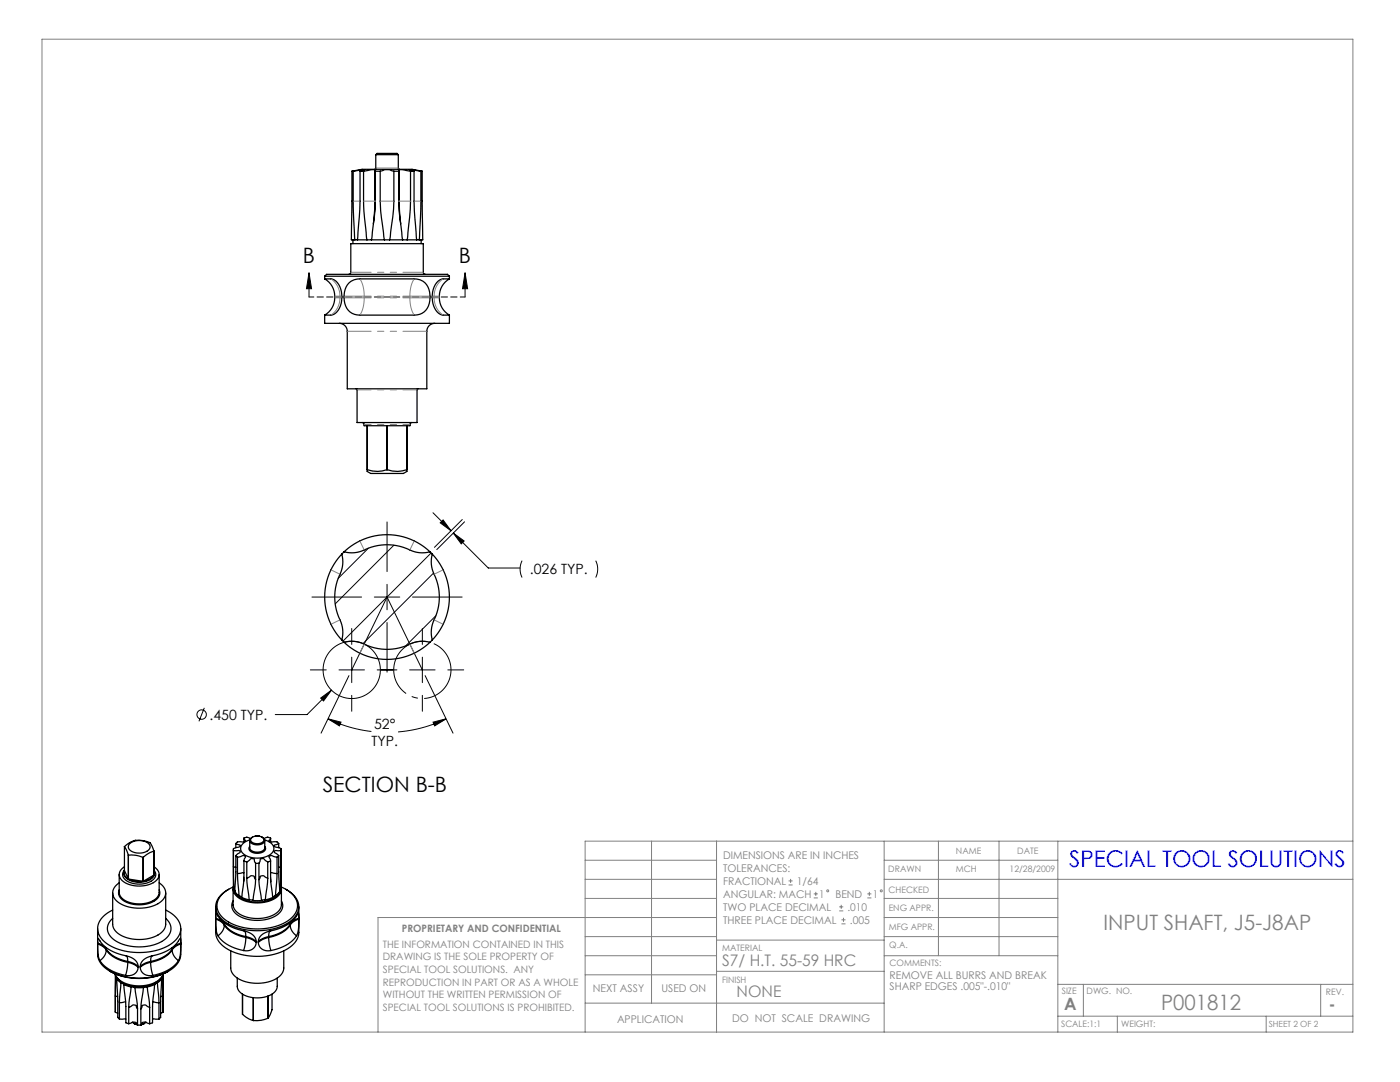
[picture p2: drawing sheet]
<svg xmlns="http://www.w3.org/2000/svg" width="279mm" height="216mm" viewBox="0 0 279 216" stroke-linecap="round" stroke-linejoin="round" font-family="sans-serif">
<g fill="none" stroke="#000" stroke-width=".2">
<path d="M61.7 54.4l.5 3.2h-1zM61.7 54.4v4.9M92.8 54.4l.5 3.2h-1zM92.8 54.4v4.9M62.3 119.1h9.9M73.5 109.4l-6 6M74.7 119.1h5.1M77.2 104.1v10M77.2 116.6v5.1M78.6 108.8l-11.7 11.7M82.3 119.1h9.9M86 110.3l-17.6 17.6"/>
<path d="M86.4 102.3l3.6 3.6M86.5 114.3l-14.1 14.1M87.9 104.3l.5-.6 1.6 2.2zM90.5 106.4l2.1 1.5-.5 .6zM90.5 106.4l6.9 6.9h6.4M92.3 103.7l-5.6 5.5M92.7 104.1l-5.5 5.6M104.2 111.9a3.8 3.8 0 0 0 0 3.3M118.9 111.9a3.8 3.8 0 0 1 0 3.3M61.9 133.7h3.2M64 139.3l2.2-1.6-1.6 2.2zM66.2 137.7l-4.9 4.9h-6.4"/>
<path d="M67.7 133.7h5M69.6 134.8l-5.5 11.5M70.2 125.4v3.2M70.2 131.1v5.1M70.2 138.8v3.1M70.2 133.7l7-14.6 7.1 14.6M75.3 133.7h3.9M77.2 124.2v9.9M81.7 133.7h5.1M84.3 125.4v3.2M84.3 131.1v5.1M84.3 138.8v3.1"/>
<path d="M84.8 134.8l5.6 11.5M87 122.8l-6 6.1M89.4 133.7h3.1M40.8 141.2l-1.1 2.7M65.5 143.4l2.6 .7-.4 .7zM65.5 143.4a27 27 0 0 0 8.6 2.6M86.4 144.1l2.6-.7-2.3 1.4zM89 143.4a27 27 0 0 1-9.6 2.6"/>
<circle cx="70.2" cy="133.7" r="5.7"/>
<circle cx="40.2" cy="142.6" r=".94"/>
</g>
<g fill="none" stroke="#808080" stroke-width=".2">
<path d="M8.4 7.8h261.6v198.1h-261.6zM116.8 171.7h26.2M116.8 175.5h26.2M116.8 179.3h26.2M130 167.8v32.4M143 167.8v38.1M157.4 176.6h.8M157.4 175.8h.8M157.8 175.4v.8M162.4 179.2h.8M162.4 178.4h.8M162.8 178v.8"/>
<path d="M173.1 179.2h.8M173.1 178.4h.8M173.5 178v.8M176.5 167.8v38.1M176.5 171.7h34.6M176.5 175.5h93.5M176.5 179.3h34.6M187.3 167.8v22.9M199.4 167.8v22.9M211.1 167.8v38.1M270 167.8h-153.2v38.1M116.8 190.7h26.2"/>
<path d="M116.8 186.9h26.2M116.8 194.5h26.2M143 193.8h33.5M143 187.6h33.5M143 183.1h-67.6v22.8M167.5 181.8h.8M167.5 181h.8M167.9 180.5v.9M167.9 184.3h.8M167.9 183.5h.8M168.3 183.1v.8M176.5 190.7h34.6"/>
<path d="M176.5 183.1h34.6M176.5 186.9h34.6M211.1 196.4h58.9M216.2 196.4v6.4M263.6 196.4v6.4M116.8 200.2h59.7M211.1 202.8h58.9M223 202.8v3.1M252.7 202.8v3.1"/>
<circle cx="165.2" cy="177.8" r=".2"/>
<circle cx="175.9" cy="177.8" r=".2"/>
</g>
<path d="M85.8 128.2a5.7 5.7 0 0 0-7.1 6.8 5.7 5.7 0 0 0 9.4 2.9 5.7 5.7 0 0 0-2-9.6l-.3-.1" fill="none" stroke="#000" stroke-width=".2" stroke-dasharray="15.2 1.3 1.3 1.3" stroke-dashoffset="-.8" stroke-linecap="butt"/>
<path d="M92.8 59.3h-31.1" fill="none" stroke="#000" stroke-width=".2" stroke-dasharray="1.3 .6" stroke-dashoffset=".3"/>
<g fill="#000">
<path d="M92.8 54.4l.5 3.2h-1zM61.7 54.4l.5 3.2h-1z"/>
<path d="M87.9 104.3l.5-.6 1.6 2.2zM90.5 106.4l2.1 1.6-.5 .5z"/>
<path d="M65.5 143.4l2.6 .7-.4 .7zM86.4 144.1l2.6-.7-2.3 1.4zM64 139.3l.6 .6 1.6-2.2z"/>
</g>
<g fill="none" stroke="#000" stroke-width=".25">
<path d="M70.2 34.2h.3M70.2 34.2l.6-.2a12.4 12.4 0 0 1 4.5-.2h6.9l2.1 .4M70.2 34.2l-.1 13.7h.7M70.5 34.2l2.3-.3-.9 .3M70.5 34.2v7.9l.3 5.8M71.9 34.2h.7M71.9 34.2a82.7 82.7 0 0 1-.5 12.1l-.1 1.6M72.6 34.2v6.9l.6 6.8M72.6 34.2l1.8-.3h.6l-.2 .1 .1 .2M74.8 34v3a45.4 45.4 0 0 1-.3 7.7M74.9 34.2a54.9 54.9 0 0 1-.6 12.1l-.2 1.6M74.9 34.2h1"/>
<path d="M75 30.9v2.6l-.3 .3M75 30.9h4.5M75 30.9l.2-.3h4l.3 .3M75.9 34.2a51.7 51.7 0 0 0 .6 12.2l.2 1.5M75.9 34.2l1.1-.3h.8l.8 .3M78.6 34.2a51.6 51.6 0 0 1-.6 12.1l-.2 1.6M78.6 34.2h1M79.5 30.9v2.6l.2 .3M79.6 34.2a55.3 55.3 0 0 0 .6 12.2l.2 1.5M79.6 34.2l.1-.2-.2-.1h.3l2.1 .3M79.7 34v3a45.4 45.4 0 0 0 .3 7.7M81.9 34.2a64.5 64.5 0 0 1-.5 12.1l-.2 1.6"/>
<path d="M81.9 34.2h.7M82.6 34.2l-.9-.3 2.3 .3M82.6 34.2a83.2 83.2 0 0 0 .4 12.2l.2 1.5h-2M84 34.2h.3M84 34.2v7.5l-.3 6.2M84.3 34.2l.1 13.7h-.7M64.8 55.6a4.3 4.3 0 0 1 0 7.3M64.8 55.6h.1a2.5 2.5 0 0 1 3.1 2.1 4.5 4.5 0 0 1-1.4 5l-.5 .2h-1.3M64.8 55.1h24.9M64.8 55.1l.4-.4h24.1l.4 .4M64.8 55.1v.5M69.6 54.7l.3-.1 .1-.3v-5.7h14.5v5.7l.1 .3 .3 .1"/>
<path d="M69.7 56.4a3.6 3.6 0 0 1 3-.8h9a3.3 3.3 0 0 1 3.7 1.6 4.6 4.6 0 0 1-.8 5.1 4.1 4.1 0 0 1-2.9 .6h-9a3.3 3.3 0 0 1-3.7-1.8 4.6 4.6 0 0 1 .7-4.7zM70.4 47.9v.7M70.8 47.9h.5M71.3 47.9h1.9M73.2 47.9h.9M74.1 47.9h2.6M76.7 47.9h1.1M77.8 47.9h2.6M80.4 47.9h.8M83.1 47.9h.6M84 47.9v.7M89.7 55.6a4.3 4.3 0 0 0 0 7.3"/>
<path d="M89.7 55.6h-.1a2.5 2.5 0 0 0-3.1 2.1 4.5 4.5 0 0 0 1.3 5l.6 .2h1.3M89.7 55.1v.5M64.8 62.9v1.6h24.9v-1.6M67.7 64.5a1.59 1.59 0 0 1 1.6 1.6v11.5h15.9v-11.5a1.59 1.59 0 0 1 1.6-1.6M71.1 77.6l.2 .2v6.5h11.9v-6.5l.2-.2M72.3 84.3h.1a.47 .47 0 0 1 .3 .6h.6M73.3 93.7v.4l.7 .4h6.5l.7-.4v-.4M73.3 93.7h.1M73.3 84.9v8.8M73.3 93.7a5.7 5.7 0 0 0 3.9 0M73.3 84.9h3.9M77.2 93.7h.1"/>
<path d="M77.2 84.9v8.8M77.2 93.7a5.7 5.7 0 0 0 4 0M77.2 84.9h4v8.8M81.2 93.7h.1M82.2 84.3h-.1a.47 .47 0 0 0-.3 .6h-.6v8.8M68.2 110.6a6.1 6.1 0 0 1-.6 4.6 10.6 10.6 0 0 0 .5 9l.3 1.5-.2 2M68.2 110.6a12.4 12.4 0 0 0 0 17.1M68.7 110.1a6.1 6.1 0 0 0 4.7-.7 10.6 10.6 0 0 1 8.9 .5l1.5 .4 2-.2M68.7 110.1l-.5 .5M68.7 110.1a12.4 12.4 0 0 1 17.1 0M85.8 110.1l.5 .5M86.3 110.6a6.1 6.1 0 0 0 .6 4.6 10.6 10.6 0 0 1-.5 9l-.3 1.5 .2 2"/>
<path d="M86.3 110.6a12.4 12.4 0 0 1 0 17.1M68.2 127.7l.5 .5M68.7 128.2a6.1 6.1 0 0 1 4.7 .6 10.6 10.6 0 0 0 8.9-.5l1.5-.3 2 .2M68.7 128.2a12.4 12.4 0 0 0 17.1 0M86.3 127.7l-.5 .5M22.5 178.2v6.2a3.3 3.3 0 0 0 2.9 2.7 7.6 7.6 0 0 0 7-1.2l.6-.9 .1-.5v-6.3M23.8 174.5v3.6a3.1 3.1 0 0 0 3.1 2.2 4.6 4.6 0 0 0 4.8-1.7l.1-4.1M23.8 176.2a2.2 2.2 0 0 0-1.3 2 2.2 2.2 0 0 0 1.3 2 7.8 7.8 0 0 0 8.6-.6 2.12 2.12 0 0 0-.6-3.4M23.8 177.6a1.93 1.93 0 0 0 1.5 2.5 5.9 5.9 0 0 0 6.2-.9l.4-.7-.1-.9M24.7 174.2a1.91 1.91 0 0 0 2 1.7 3.9 3.9 0 0 0 4-1.1l.1-.6M24.8 168.9l.8 1.7M24.8 173.7a1.32 1.32 0 0 0 .8 1.7"/>
<path d="M24.8 173a1.7 1.7 0 0 0-1 1.6 1.7 1.7 0 0 0 1.2 1.5 5.8 5.8 0 0 0 6.4-.6 1.61 1.61 0 0 0-.7-2.5M24.8 173.6a1.43 1.43 0 0 0 .9 2.4 4.8 4.8 0 0 0 5.1-.7 1.22 1.22 0 0 0-.1-1.7M24.8 168.9v4.8M24.8 173.7l.8 1.7M24.8 168.9h.1M25.6 170.6v4.8M25.6 170.6h.1M25.6 170.6l1.4 .1 1.6 .4M25.6 175.4a4.7 4.7 0 0 0 3 .5M25.6 175.4l3 .5M25.9 168.3a2.99 2.99 0 0 1 4 .3 1.28 1.28 0 0 1-1.4 1.6 2.35 2.35 0 0 1-2.9-1.2zM27 167.7l-.9 .3-1.3 .9"/>
<path d="M27 167.7h.1M27 167.7a5.9 5.9 0 0 1 2.9 .4M28.6 171.1v4.8M28.6 171.1h.1M29.9 168.1h.1M29.9 168.1l.8 1.7M30.7 169.8l-.8 .3-1.3 1M30.7 174.6a2.79 2.79 0 0 1-2.1 1.3M30.7 174.6l-2.1 1.3M30.7 169.8h.1M30.7 173.7l.1 .5-.1 .4M30.7 169.8v4.8"/>
<path d="M45.7 177.4a3.8 3.8 0 0 0-2.4 4.7 7.6 7.6 0 0 0 6 3.5 11.5 11.5 0 0 0 9.3-2.3 3.2 3.2 0 0 0-.6-5.2l-1-.7M46.5 179.8a2.15 2.15 0 0 0 1.2 3 7.5 7.5 0 0 0 8.1-.7 1.87 1.87 0 0 0 .4-2.3M46.5 177.4v3.1a2.97 2.97 0 0 0 2.6 2.5 6.7 6.7 0 0 0 6.6-1.3l.5-1.1v-3.2M46.6 177a4.4 4.4 0 0 0-3.3 4.1 5.1 5.1 0 0 0 3.8 3.6 12.3 12.3 0 0 0 10.7-1.3 3.2 3.2 0 0 0 0-5.4l-1.7-1M46.6 177l.1 .5M46.6 177a2.51 2.51 0 0 0 2.1 2.7 6.9 6.9 0 0 0 7-1.2l.4-.8v-.7M46.6 169.5v7.5M46.7 177.5l.2 .2M46.8 177.7v.1M46.9 178a4.8 4.8 0 0 0 4.7 2 4.7 4.7 0 0 0 4.1-2M47.1 170.7l.3 .4M47.1 168.3l.8 .3a.45 .45 0 0 1-.6 .5l-.7 .3v.3l.6 .1a.42 .42 0 0 1 .5-.1 .42 .42 0 0 1 .2 .4l-.8 .6"/>
<path d="M47.1 170.7l-.2 6.4a1.41 1.41 0 0 0 .8 1.7M47.1 173.1l-.5-.1 .1 4.5M47.1 168.3v.8M47.4 171.1l.6-.2a.51 .51 0 0 1 .6-.2 .51 .51 0 0 1 .4 .4l-.3 .7M47.4 174.3l.3 4.5M47.4 171.1v3.2M47.7 178.8l.5 .2M48.2 179l1.6 .6M48.7 175.3l-.1 .6M48.7 171.8l.6 .2M48.7 167.2l.3 .6-.5 .2h-1.1l-.3 .3M48.7 167.2l.6-.2 .7 .4"/>
<path d="M48.7 171.8a26.1 26.1 0 0 1-.4 6.5l-.1 .7M48.7 174.1l-1.3 .2M48.7 167.2v.8M49.3 172l.5-.3a.55 .55 0 0 1 .6-.4 .55 .55 0 0 1 .4 .6l.2 .4M49.3 175.2l.3-.1a.74 .74 0 0 1 1.2-.1l.2 .5M49.3 175.2l.5 4.4M49.3 172v3.2M49.8 179.6l.6 .1M49.8 168.9a.84 .84 0 0 0 0 .9 .84 .84 0 0 0 .8 .4 1.71 1.71 0 0 0 2.4-1l-.2-.3M49.8 167.7v1.5a1.79 1.79 0 0 0 2.9 .4l.1-.4M49.9 167.6a1.88 1.88 0 0 0-1.8 2.2 4.2 4.2 0 0 0 4.9 1.2 1.76 1.76 0 0 0 1.5-2.2l-.5-.7-1.2-.5M50.2 167.2a1.65 1.65 0 0 1 2.5 .4 1.54 1.54 0 0 1-2.7 0z"/>
<path d="M50.4 167a.71 .71 0 0 0-.6 .8 .71 .71 0 0 0 .7 .6 1.67 1.67 0 0 0 2.3-.7l-.1-.3-.4-.4M50.4 179.7h1.8M50.9 166.9h.9M51 172.3h.7M51 175.5l-.6 4.2M51 172.3v3.2M51.7 175.5l.5 4.2M51.7 172.3v3.2M52.8 167.7v1.5M52.8 169.2h.1M52.9 179.6l-.7 .1M53.4 172l-.4-.3a.58 .58 0 0 0-.5-.4 .58 .58 0 0 0-.6 .4l-.2 .6"/>
<path d="M53.4 175.2l-.3-.1a.74 .74 0 0 0-1.2-.1l-.2 .5M53.4 175.2l-.5 4.4M53.4 172v3.2M54 171.8l-.6 .2M54 167.2l-.3-.1a.78 .78 0 0 0-.9 .2l-.1 .1M54 167.2l-.3 .6 .4 .2h.4a.75 .75 0 0 1 1 .1l.1 .2M54 171.8a26.3 26.3 0 0 0 .4 6.5l.1 .7M54 174.1l1.3 .2M54 167.2v.8M54 175.3v.6M54.5 179l-1.6 .6M54.9 178.8l-.4 .2"/>
<path d="M55.3 171.1l-.5-.1a.68 .68 0 0 0-1.1 0l.3 .8M55.3 174.3l-.4 4.5M55.3 171.1v3.2M55.6 168.3l-.4 .2a.31 .31 0 0 0-.4 .4 .31 .31 0 0 0 .5 .2l.3 .1a.41 .41 0 0 1 .5 .5l-.5 .1a.56 .56 0 0 0-.9 .2l.9 .7M55.6 170.7l-.3 .4M55.6 170.7l.2 6.5a1.4 1.4 0 0 1-.9 1.6M55.6 173.1l.5-.1-.1 4.5M55.6 168.3v.8M55.9 177.6l-.1 .2M56 177.5l-.2 .2M56.1 177l-.1 .5M56.1 169.5v7.5"/>
<path d="M19.5 185.3v5.1a4.5 4.5 0 0 0 3.1 3.7 12.7 12.7 0 0 0 11.9-.9 3.7 3.7 0 0 0 1.6-2.8v-5.1M19.5 188.4v.5a6.3 6.3 0 0 0 .4 2.8M19.5 188.2v-1a7.5 7.5 0 0 0 5.6 3.5 2.62 2.62 0 0 1 2.5 2.1M19.5 188.2a3.1 3.1 0 0 1 1.7 1.2M19.5 188.4a3.1 3.1 0 0 1 1.7 1.1M19.5 188.2v.2M19.9 191.7a7.5 7.5 0 0 0 5.2 2.9M21.2 189.1v.3M21.2 189.4a6.4 6.4 0 0 0 4.3 2.4M21.2 189.5a2.72 2.72 0 0 1-1.3 2.2M21.2 189.5a6.4 6.4 0 0 0 4.3 2.5M21.2 189.4v.1"/>
<path d="M21.9 193.8a12.5 12.5 0 0 0 11.7 0M22.5 181.6a4.1 4.1 0 0 0-2.9 4.3 5.7 5.7 0 0 0 4.1 3.5 12.3 12.3 0 0 0 11.1-1.6 3.3 3.3 0 0 0-.5-5.5l-1.2-.7M22.5 183.3a2.53 2.53 0 0 0 .3 4.3 9.3 9.3 0 0 0 10.5-.5 2.44 2.44 0 0 0-.2-3.8M23 194.3a4.1 4.1 0 0 0 3.7 2.3 6.1 6.1 0 0 0 5.6-1.6l.2-.7M23 198.7l.5 .2M23 198.7v3.3M23.1 194.9l.2 .3M23.1 194.9l-.1-.5v7.6M23.1 194.9l-.1 3.8M23.3 195.2l.9 .9M23.3 195.2l.2 7.8 .3 .3M23.5 195.2a5.9 5.9 0 0 0 6.3 1.5 3.7 3.7 0 0 0 2.3-1.5"/>
<path d="M24.2 196.1l.5 .3M24.2 196.1l-.4 4M24.7 196.4l1.5 .5M24.7 196.4l.2 1.7a27.1 27.1 0 0 1 .2 6l.6 .2M25.1 199.9l-1.3 .2M25.1 190.7a1.08 1.08 0 0 1 .4 1.1M25.5 191.8a4 4 0 0 1 2.1 1M25.5 192l-.4 2.6M25.5 192a4 4 0 0 1 2.1 1M25.5 191.8v.2M26.2 196.9l.7 .1M26.2 196.9l-.5 4.1"/>
<path d="M26.9 197h1.8M26.9 197l.5 4.3M27.6 193a1.88 1.88 0 0 1-2.5 1.6M27.6 192.8v.2M28 193a1.88 1.88 0 0 0 2.5 1.6M28 192.8v.2M28.7 197l-.6 4.3M29.3 196.9l-.6 .1M29.3 196.9l.6 4.1M30.1 191.8a4 4 0 0 0-2.1 1M30.1 192a4 4 0 0 0-2.1 1M30.1 192l.4 2.6"/>
<path d="M30.1 191.8v.2M30.4 190.7a1.08 1.08 0 0 0-.3 1.1M30.5 199.9l1.2 .2M30.9 196.4l-1.6 .5M30.9 196.4l-.2 1.8a27 27 0 0 0-.3 5.9l-.5 .2M31.4 196.1l-.5 .3M31.4 196.1l.3 4M32.3 195.2l-.9 .9M32.3 195.2l-.2 7.8-.4 .3M32.5 194.9v-.5v7.6M32.5 194.9l-.2 .3M32.5 194.9v3.8l-.4 .2"/>
<path d="M34.4 189.5a3.1 3.1 0 0 1 1.7-1.1v.5a6.3 6.3 0 0 1-.5 2.8M34.4 189.4a3.1 3.1 0 0 1 1.7-1.2l-.1-1a7.5 7.5 0 0 1-5.5 3.5 2.61 2.61 0 0 0-2.5 2.1M34.4 189.4a6.4 6.4 0 0 1-4.3 2.4M34.4 189.5a6.4 6.4 0 0 1-4.3 2.5M34.4 189.5a2.72 2.72 0 0 0 1.2 2.2M34.4 189.4v.1M34.4 189.1v.3M35.6 191.7a7.5 7.5 0 0 1-5.1 2.9M43 180.9v5.1a4.3 4.3 0 0 0 2.9 3.7 12.5 12.5 0 0 0 12.3-1 3.6 3.6 0 0 0 1.4-2.7v-5.1M43.5 186.7a7.5 7.5 0 0 0 5.1 3M44.7 184.1l.1 .3M44.8 184.4a3.1 3.1 0 0 0-1.8-1.2l.1-.9a7.6 7.6 0 0 0 5.9 3.5 2.43 2.43 0 0 1 2.1 2.1"/>
<path d="M44.8 184.6a3.1 3.1 0 0 0-1.8-1.2l.1 .7a5.7 5.7 0 0 0 .4 2.6M44.8 184.4a6.4 6.4 0 0 0 4.3 2.5M44.8 184.6a2.72 2.72 0 0 1-1.3 2.1M44.8 184.6a6.4 6.4 0 0 0 4.3 2.5M44.8 184.4v.2M46 189.7v3.5a3.4 3.4 0 0 0 3.1 2.7 7.5 7.5 0 0 0 7-1.4l.5-1.1v-3.7M47.4 195.2v1.6a3.1 3.1 0 0 0 3.1 2.3 4.6 4.6 0 0 0 4.7-1.8l.1-2.1M48.4 198.4v4M48.8 185.8l.2 .4 .1 .7M49.1 186.9a4 4 0 0 1 2 1M49.1 187.1l-.5 2.6M49.1 187.1a4 4 0 0 1 2 1"/>
<path d="M49.1 186.9v.2M50.5 199.1l.1 4.5M51.1 188.1a1.9 1.9 0 0 1-2.5 1.6M51.1 187.9v.2M51.6 188.1a1.9 1.9 0 0 0 2.5 1.6M51.6 187.9v.2M53.5 198.8v4.4M53.6 186.9a4 4 0 0 0-2 1M53.6 187.1a4 4 0 0 0-2 1M53.6 187.1l.5 2.6M53.6 186.9v.2M53.9 185.8l-.2 .4-.1 .7"/>
<path d="M54.3 198.4v3.1l-.8 1.7M57.9 184.4a3.1 3.1 0 0 1 1.7-1.2v-.9a7.6 7.6 0 0 1-5.9 3.5 2.43 2.43 0 0 0-2.1 2.1M57.9 184.6a3.1 3.1 0 0 1 1.7-1.2v.7a5.7 5.7 0 0 1-.4 2.6M57.9 184.4a6.4 6.4 0 0 1-4.3 2.5M57.9 184.6a6.4 6.4 0 0 1-4.3 2.5M57.9 184.6a2.72 2.72 0 0 0 1.3 2.1M57.9 184.4v.2M57.9 184.1v.3M59.2 186.7a7.5 7.5 0 0 1-5.1 3M23 202l.5 .2M23.8 203.3l1.3 .1M23.8 200.1v3.2"/>
<path d="M25.7 201l.3-.1a.74 .74 0 0 1 1.2-.1l.2 .5M25.7 204.3l1-.4a.48 .48 0 0 1 .6 .5l.1 .1M25.7 201v3.3M26.4 204l.9 .4M26.7 204.2l.7 .3M27.4 204.5h.7M27.4 201.3v3.2M28.1 201.3v3.2M28.8 204.2l-.5 .2M28.8 204.2l-.6 .3M29.1 204l-.3 .2M29.9 201l-.3-.1a.74 .74 0 0 0-1.3-.1l-.2 .5"/>
<path d="M29.9 204.3l-1-.4a.54 .54 0 0 0-.7 .5l-.1 .1M29.9 201v3.3M31.7 203.3l-1.3 .1M31.7 200.1v3.2M32.5 202l-.4 .2M32.5 201.8v.2M48.4 202.4h.1M48.4 202.4l1.3 .9 .8 .3M50.5 203.6h.1M53.5 203.2h.1M53.5 203.2a5.9 5.9 0 0 1-2.9 .4"/>
</g>
<g fill="none" stroke="#808080" stroke-width=".2" stroke-dasharray="6.3 1.3 1.3 1.3 1.3 1.3">
<path d="M75 33.5h4.5M66.8 59.4h1M66.8 59.1h1M67.8 59.1h.4M67.8 59.1a4.1 4.1 0 0 0-1.8-3.5M67.8 59.4h.4M67.8 59.4v-.3M71.9 40.1h-1.4M72.7 59.1a6.1 6.1 0 0 0-.9-3.5M72.7 59.1h-4M72.7 59.4h-4M72.7 59.4v-.3"/>
<path d="M74.8 40.1h-2.2M74.9 40.1h-.1M78.6 40.1h-2.7M79.7 40.1h-.1M81.8 59.1a6.1 6.1 0 0 1 .9-3.5M81.8 59.1h4M81.8 59.4h4M81.8 59.4v-.3M81.9 40.1h-2.2M84 40.1h-1.4M86.6 59.1a4.1 4.1 0 0 1 1.8-3.5M86.6 59.1h-.3"/>
<path d="M86.6 59.4h-.3M86.6 59.4v-.3M86.6 59.4h1.1M86.6 59.1h1.1M66 62.9a4.1 4.1 0 0 0 1.8-3.5M71.8 62.9a6.1 6.1 0 0 0 .9-3.5M82.7 62.9a6.1 6.1 0 0 1-.9-3.5M88.4 62.9a4.1 4.1 0 0 1-1.8-3.5M67.8 114.6l-1.8-.9M72.7 109.7l-.9-1.8M81.8 109.7l.9-1.8M86.6 114.6l1.8-.9"/>
<path d="M67.8 123.7l-1.8 .9M72.7 128.5l-.9 1.8M81.8 128.5l.9 1.8M86.6 123.7l1.8 .9"/>
</g>
<path d="M72.7 59.4h9.1M72.7 59.1h9.1M72.7 84.7h9.1" fill="none" stroke="#808080" stroke-width=".2" stroke-dasharray="6.3 1.3 1.3 1.3 1.3 1.3" stroke-dashoffset="5"/>
<path d="M69.3 66.1h15.9" fill="none" stroke="#808080" stroke-width=".2" stroke-dasharray="6.3 1.3 1.3 1.3 1.3 1.3" stroke-dashoffset="1.6"/>
<path d="M70 54.3h14.5" fill="none" stroke="#808080" stroke-width=".2" stroke-dasharray="6.3 1.3 1.3 1.3 1.3 1.3" stroke-dashoffset="2.3"/>
<path d="M71.3 77.8h11.9" fill="none" stroke="#808080" stroke-width=".2" stroke-dasharray="6.3 1.3 1.3 1.3 1.3 1.3" stroke-dashoffset="3.5"/>
<text font-size="4.6" fill="#00f" x="213.4" y="173">SPECIAL TOOL SOLUTIONS</text>
<g font-size="4.2">
<text x="60.5" y="52.5">B</text>
<text x="91.6" y="52.5">B</text>
<text x="64.4" y="158.1">SECTION B-B</text>
</g>
<g font-size="4.2" fill="#808080">
<text x="220.2" y="185.5">INPUT SHAFT, J5-J8AP</text>
<text x="231.7" y="201.5">P001812</text>
</g>
<g font-size="3.4" fill="#808080">
<text x="212.4" y="201.4">A</text>
<text x="265.2" y="201.4">-</text>
</g>
<g font-size="3.2" fill="#808080">
<text x="144.1" y="192.8">S7/ H.T. 55-59 HRC</text>
<text x="147" y="199">NONE</text>
</g>
<g font-size="2.8">
<text x="105.8" y="114.6">.026 TYP.</text>
<text x="41.8" y="143.7">.450 TYP.</text>
<text x="74.1" y="148.9">TYP.</text>
<text x="74.7" y="145.5">52°</text>
</g>
<g font-size="2.1" fill="#808080">
<text x="144.3" y="171.4">DIMENSIONS ARE IN INCHES</text>
<text x="144.3" y="174">TOLERANCES:</text>
<text x="144.3" y="179.2">ANGULAR: MACH</text>
<text x="144.3" y="176.6">FRACTIONAL</text>
<text x="159" y="176.6">1/64</text>
<text x="163.5" y="179.2">1</text>
<text x="166.7" y="179.2">BEND</text>
<text x="174.2" y="179.2">1</text>
<text x="144.3" y="181.8">TWO PLACE DECIMAL</text>
<text x="144.3" y="184.3">THREE PLACE DECIMAL</text>
<text x="169.1" y="181.8">.010</text>
<text x="169.6" y="184.3">.005</text>
<text x="118.3" y="197.9">NEXT ASSY</text>
<text x="132" y="197.9">USED ON</text>
<text x="177.5" y="195.4">REMOVE ALL BURRS AND BREAK</text>
<text x="177.5" y="197.5">SHARP EDGES .005&quot;-.010&quot;</text>
<text x="146.1" y="203.8">DO NOT SCALE DRAWING</text>
<text x="123.1" y="204">APPLICATION</text>
</g>
<g font-size="2" fill="#808080">
<text x="76.4" y="189.1">THE INFORMATION CONTAINED IN THIS</text>
<text x="76.4" y="191.6">DRAWING IS THE SOLE PROPERTY OF</text>
<text x="80.2" y="186">PROPRIETARY AND CONFIDENTIAL</text>
<text x="76.4" y="194.2">SPECIAL TOOL SOLUTIONS. ANY</text>
<text x="76.4" y="196.7">REPRODUCTION IN PART OR AS A WHOLE</text>
<text x="76.4" y="199.2">WITHOUT THE WRITTEN PERMISSION OF</text>
<text x="76.4" y="201.7">SPECIAL TOOL SOLUTIONS IS PROHIBITED.</text>
</g>
<g font-size="1.8" fill="#808080">
<text x="190.8" y="170.3">NAME</text>
<text x="203" y="170.4">DATE</text>
<text x="177.3" y="174.1">DRAWN</text>
<text x="177.3" y="178.1">CHECKED</text>
<text x="190.8" y="174.1">MCH</text>
<text x="201.5" y="174.1">12/28/2009</text>
<text x="177.4" y="181.7">ENG APPR.</text>
<text x="177.4" y="185.5">MFG APPR.</text>
<text x="144.1" y="189.8">MATERIAL</text>
<text x="177.5" y="189.3">Q.A.</text>
<text x="144.1" y="196.2">FINISH</text>
<text x="177.5" y="192.8">COMMENTS:</text>
<text x="211.9" y="198.3">SIZE</text>
<text x="216.9" y="198.4">DWG. NO.</text>
<text x="264.6" y="198.5">REV.</text>
<text x="211.8" y="204.9">SCALE:1:1</text>
<text x="223.7" y="205">WEIGHT:</text>
</g>
<text font-size="1.7" fill="#808080" x="253.2" y="204.9">SHEET 2 OF 2</text>
</svg>
